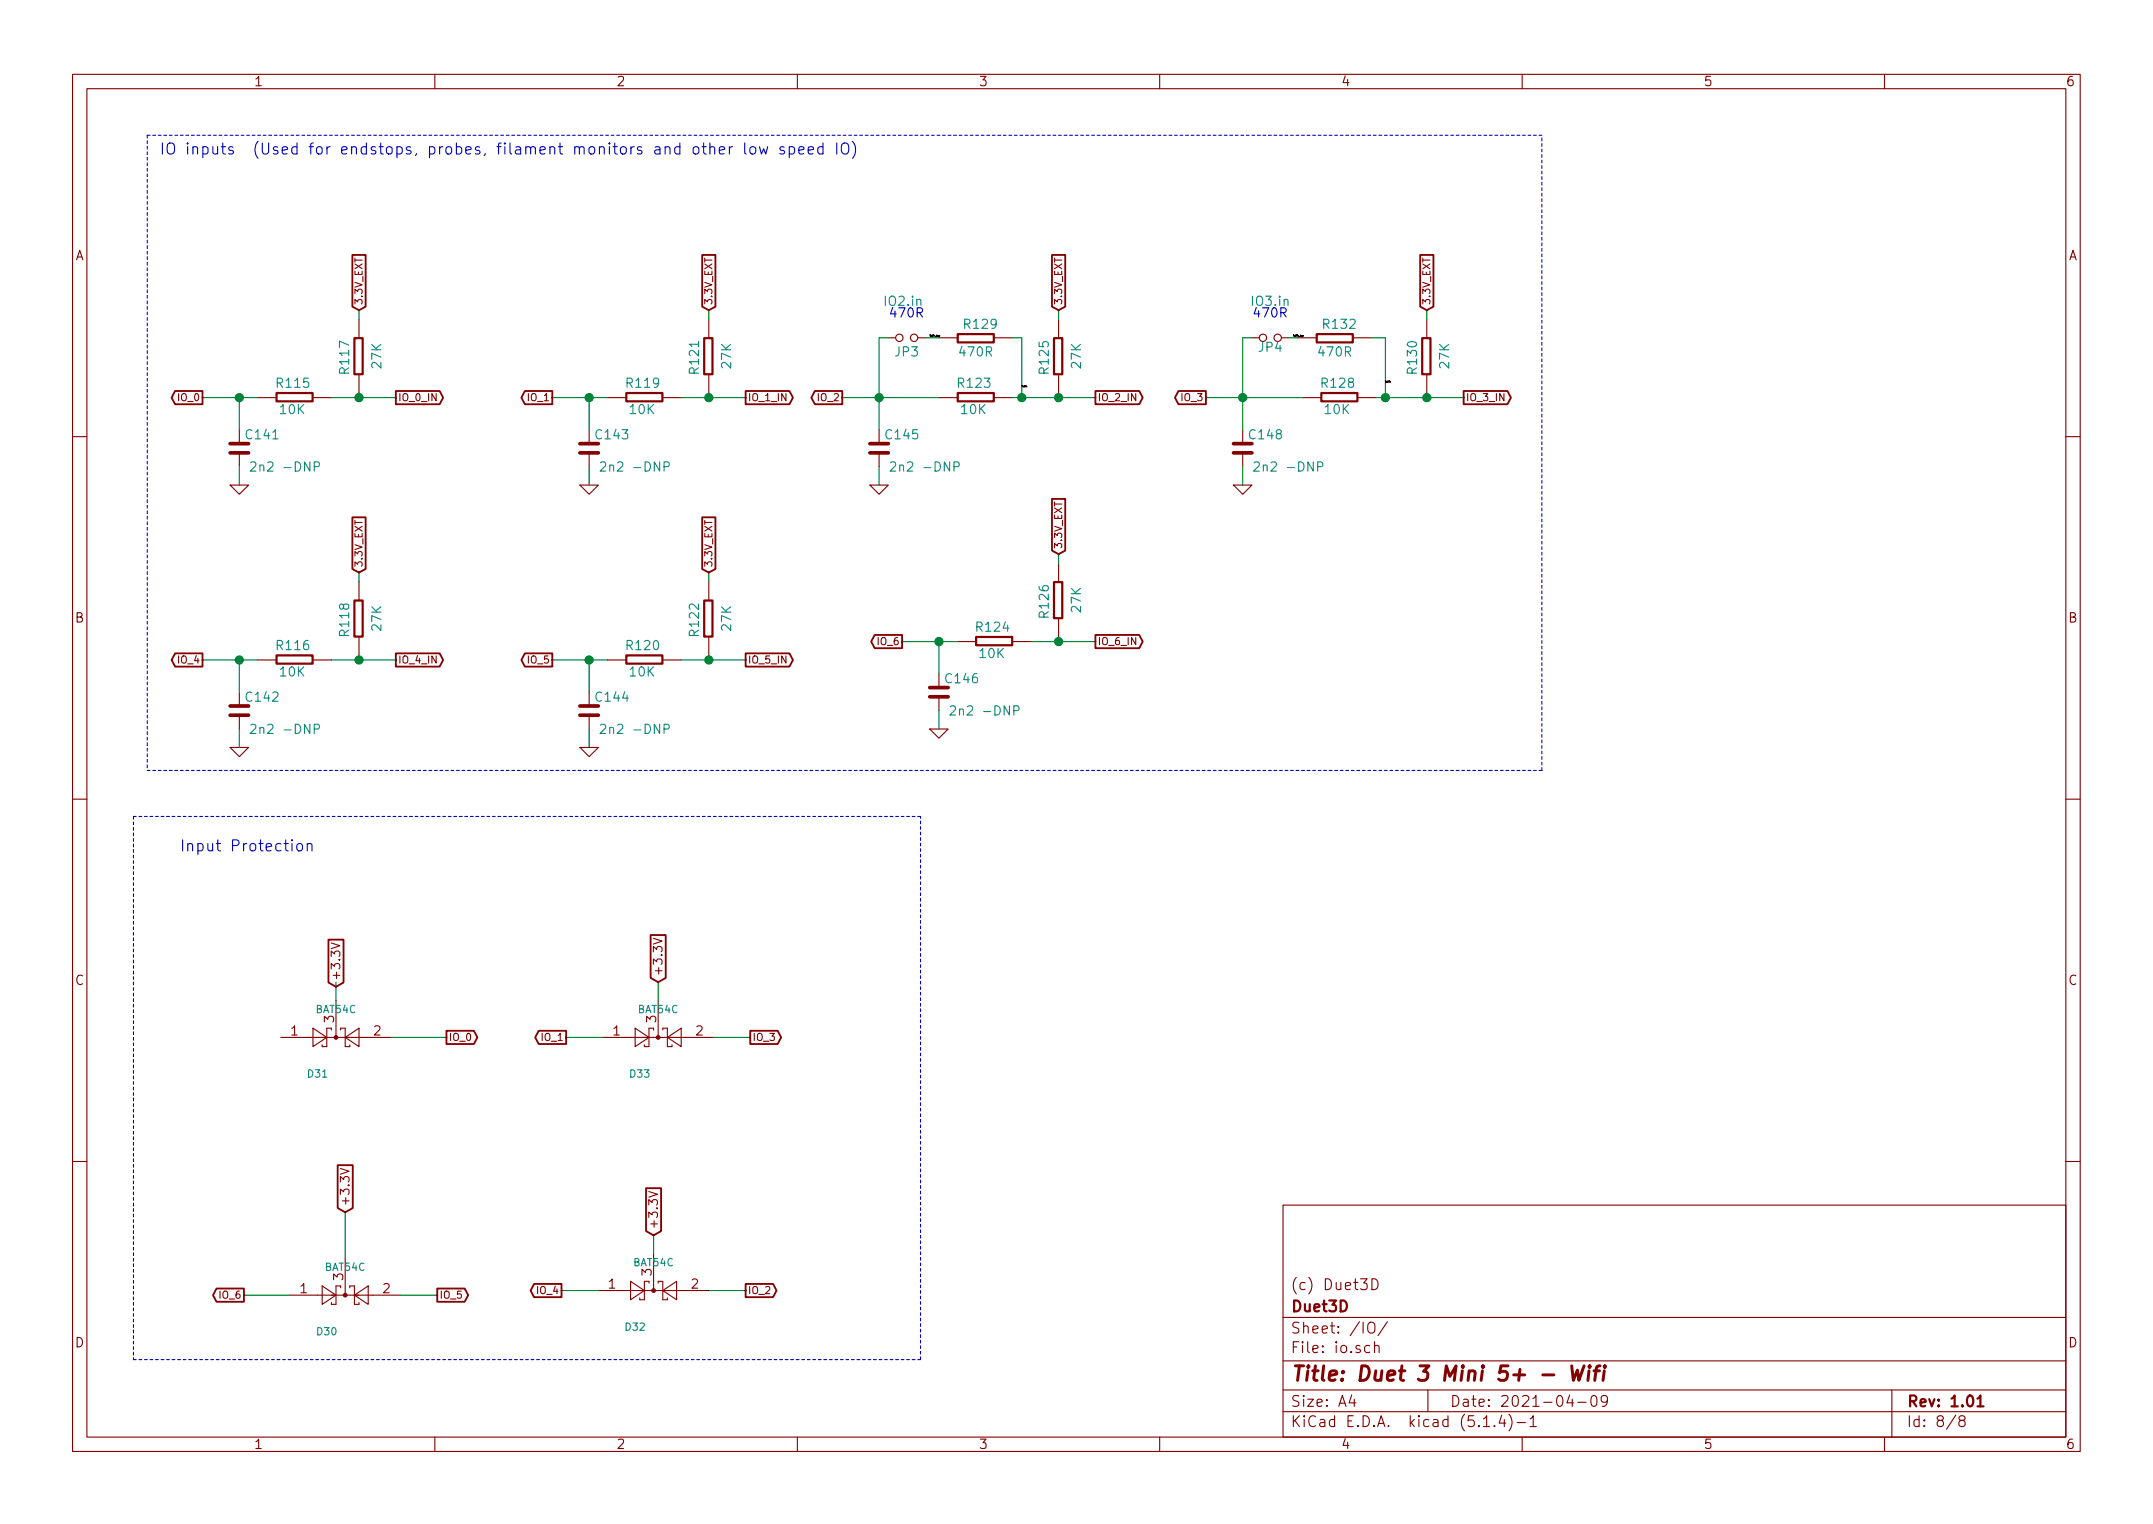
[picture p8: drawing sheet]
<svg xmlns="http://www.w3.org/2000/svg" width="297mm" height="210mm" viewBox="0 0 297 210" stroke-linecap="round" stroke-linejoin="round" font-family="sans-serif">
<g fill="none" stroke="#840000" stroke-width=".15">
<path d="M10 10.3h277v189.9h-277zM12 12.2h273v186.1h-273zM60 10.3v1.9M110 10.3v1.9M160 10.3v1.9M210 10.3v1.9M260 10.3v1.9M33 59.3v1.9M35.6 54.9h2.5M43.2 54.9h2.5M49.5 44.1v2.5M49.5 51.7v2.5"/>
<path d="M81.3 59.3v1.9M83.8 54.9h2.6M91.4 54.9h2.6M97.8 44.1v2.5M97.8 51.7v2.5M121.3 59.3v1.9M122.6 46.6h1M126.6 46.6h1M129.5 46.6h2.6M129.5 54.9h2.6M137.2 46.6h2.5M137.2 54.9h2.5"/>
<path d="M146 44.1v2.5M146 51.7v2.5M171.4 59.3v1.9M172.7 46.6h1M176.8 46.6h1M179.1 46.6h2.5M179.7 54.9h2.5M186.7 46.6h2.5M187.3 54.9h2.6M196.8 44.1v2.5M196.8 51.7v2.5M10 60.2h2"/>
<path d="M31.7 66.9h2.6l-1.3 1.3zM33 62.5v1.9M80 66.9h2.5l-1.2 1.3zM81.3 62.5v1.9M120 66.9h2.6l-1.3 1.3zM121.3 62.5v1.9M146 77.7v2.6M170.2 66.9h2.5l-1.3 1.3zM171.4 62.5v1.9M285 60.2h2M33 95.5v1.9M33 98.7v1.9"/>
<path d="M35.6 91.1h2.5M43.2 91.1h2.5M49.5 80.3v2.5M49.5 87.9v2.5M81.3 95.5v1.9M81.3 98.7v1.9M83.8 91.1h2.6M91.4 91.1h2.6M97.8 80.3v2.5M97.8 87.9v2.5M129.5 93v1.9M129.5 96.1v1.9"/>
<path d="M132.1 88.5h2.5M139.7 88.5h2.5M146 85.3v2.6M10 110.3h2M31.7 103.1h2.6l-1.3 1.3zM80 103.1h2.5l-1.2 1.3zM128.3 100.6h2.5l-1.3 1.2zM285 110.3h2M45.7 130.1l1.2 .4-1.2 .4M46.4 138v5.1M90.1 129.5l1.2 .3-1.2 .4M90.8 138v5.1"/>
<path d="M38.7 143.1h15.3M43.2 141.9l1.9 1.2-1.9 1.3zM45.7 142.1v-.2h-.6v2.5h-.7v-.3M47 142.1v-.2h.6v2.5h.7v-.3M47.6 143.1l1.9-1.2v2.5zM83.2 143.1h15.2M87.6 141.9l1.9 1.2-1.9 1.3zM90.2 142.1v-.2h-.7v2.5h-.6v-.3M91.4 142.1v-.2h.7v2.5h.6v-.3M92.1 143.1l1.9-1.2v2.5zM10 160.2h2M40 178.7h15.2"/>
<path d="M44.4 177.4l2 1.3-2 1.3zM47 161.2l1.2 .4-1.2 .4M47 177.7v-.3h-.6v2.6h-.7v-.3M47.6 173.6v5.1M48.3 177.7v-.3h.6v2.6h.6v-.3M48.9 178.7l1.9-1.3v2.6zM82.5 178h15.3M87 176.8l1.9 1.2-1.9 1.3zM89.5 164.4l1.2 .4-1.2 .4M89.5 177v-.2h-.6v2.5h-.6v-.2M90.2 173v5M90.8 177v-.2h.6v2.5h.7v-.2"/>
<path d="M91.4 178l1.9-1.2v2.5zM177 166.3h108v32h-108zM189.3 176.4a.78 .78 0 0 1 .8 .5 .78 .78 0 0 1-.3 .9l-.5 .1zM285 160.2h2M60 198.3v1.9M110 198.3v1.9M160 198.3v1.9M177 194.8h108M177 191.8h108M177 187.8h108M177 181.8h108M186.5 192.5l-.4 1h1"/>
<path d="M186.8 193v1M188.8 182.6a.49 .49 0 0 1 .5-.2 .49 .49 0 0 1 .4 .5v.5a.5 .5 0 0 1-.5 .5 .5 .5 0 0 1-.5-.5zM189 185.7a.5 .5 0 0 0-.7 0v.6a.47 .47 0 0 0 .5 .3l.2-.1M189.6 185.7a.38 .38 0 0 1 .7 .1v.8M189.6 185.1v1.5M191.4 182.3l-1.3 2M197 191.8v3M204.7 196.8h.8M206.2 196.7v.1l-.1-.1h.1v.1M207.2 195.2l-.4 1.1h.9M207.5 195.8v1M208.2 195.1a1.71 1.71 0 0 1 0 2.3"/>
<path d="M209.3 196.3h1.2M210 198.3v1.9M211.1 195.8l.3-.3 .1-.2v1.5M211.1 196.8h.9M216.6 192.5l-.4 1h.9M216.9 193v1M217.7 193.5h1.1M219.6 192.7a.37 .37 0 0 1 .4-.2 .37 .37 0 0 1 .3 .3v.3a.72 .72 0 0 1-.3 .9l-.4-.1a1.41 1.41 0 0 1 0-1.2zM221.8 193.2l-.3 .3h-.3l-.2-.2-.1-.5 .3-.3a.47 .47 0 0 1 .6 .3 1.01 1.01 0 0 1-.5 1.2h-.2M260 198.3v1.9M261 191.8v6.5M269.8 195.2l-1.2 2"/>
<path d="M270.6 196l-.3-.2v-.2a.47 .47 0 0 1 .5-.3l.3 .3-.1 .2-.6 .2a.48 .48 0 0 0-.1 .7 .51 .51 0 0 0 .7 0 .48 .48 0 0 0-.2-.7"/>
<circle cx="124.1" cy="46.6" r=".51"/>
<circle cx="126.1" cy="46.6" r=".51"/>
<circle cx="174.2" cy="46.6" r=".51"/>
<circle cx="176.3" cy="46.6" r=".51"/>
</g>
<g fill="none" stroke="#840000" stroke-width=".3">
<path d="M38.2 54.2h4.9v1.2h-4.9zM48.9 46.7h1.1v4.9h-1.1zM86.4 54.2h5v1.2h-5zM97.2 46.7h1.1v4.9h-1.1zM132.1 54.2h5v1.2h-5zM132.1 46.1h5v1.1h-5zM145.4 46.7h1.2v4.9h-1.2zM181.7 46.1h4.9v1.1h-4.9zM182.3 54.2h5v1.2h-5zM196.2 46.7h1.2v4.9h-1.2zM38.2 90.4h4.9v1.2h-4.9zM48.9 82.8h1.1v5h-1.1z"/>
<path d="M86.4 90.4h5v1.2h-5zM97.2 82.8h1.1v5h-1.1zM134.7 87.9h4.9v1.1h-4.9zM145.4 80.3h1.2v5h-1.2zM272.8 193l.4-.5v1.5M272.8 194h.9"/>
</g>
<path d="M212.9 189.7h1.5M216.8 188.4l.3 2 .5-1.4 .2 1.4 .7-2M219.2 189.1l-.1 1.3M219.3 188.4l-.1 .1 .1 .1 .1-.1-.1-.1v.2M219.9 189.1h.8M220.8 188.4l-.5 .1-.1 .2-.2 1.7M221.3 189.1l-.1 1.3M221.4 188.4l-.1 .1 .1 .1 .1-.1-.1-.1v.2" fill="none" stroke="#840000" stroke-width=".41"/>
<g fill="#840000" stroke="#840000" stroke-width=".15">
<circle cx="90.2" cy="178" r=".25"/>
<circle cx="90.8" cy="143.1" r=".25"/>
<circle cx="47.6" cy="178.7" r=".25"/>
<circle cx="46.4" cy="143.1" r=".25"/>
</g>
<g fill="none" stroke="#840000" stroke-width=".51">
<path d="M31.7 62.5h2.6M31.7 61.2h2.6M80 62.5h2.5M80 61.2h2.5M120 62.5h2.6M120 61.2h2.6M170.2 62.5h2.5M170.2 61.2h2.5M31.7 98.7h2.6M31.7 97.4h2.6M80 98.7h2.5M80 97.4h2.5"/>
<path d="M128.3 96.1h2.5M128.3 94.9h2.5"/>
</g>
<g fill="none" stroke="#008484" stroke-width=".15">
<path d="M34.6 63.8l.2-.1h.3l.2 .1v.3v.2l-.8 .7h.8M43.4 64.4l.6-.1 .1-.1-.1-.4-.2-.1h-.4v1.3M82.9 63.8l.1-.1h.3l.2 .1 .1 .3-.1 .2-.7 .7h.8M91.6 64.4l.6-.1 .1-.1v-.4l-.2-.1h-.5v1.3M122.9 63.8l.1-.1h.3l.2 .1 .1 .3-.1 .2-.7 .7h.8M131.6 64.4l.6-.1 .1-.1v-.4l-.2-.1h-.5v1.3M173 63.8l.2-.1h.3l.2 .1v.3v.2l-.8 .7h.8M181.8 64.4l.6-.1 .1-.1-.1-.4-.1-.1h-.5v1.3M131.1 97.5l.2-.1h.3l.2 .1v.2v.2l-.8 .7h.8M139.9 98h.6l.1-.2-.1-.3-.1-.1h-.5v1.2M34.6 100l.2-.1h.3l.2 .1v.3v.2l-.8 .7h.8M43.4 100.6l.6-.1 .1-.2-.1-.3-.2-.1h-.4v1.3"/>
<path d="M82.9 100l.1-.1h.3l.2 .1 .1 .3-.1 .2-.7 .7h.8M91.6 100.6l.6-.1 .1-.2v-.3l-.2-.1h-.5v1.3"/>
</g>
<path d="M20.3 18.7v87.6M212.7 18.7h-192.4M18.4 112.6v75M20.3 106.3h192.4M127 112.6h-108.6M212.7 106.3v-87.6M18.4 187.6h108.6M127 187.6v-75" fill="none" stroke="#0000c2" stroke-width=".15" stroke-dasharray=".4 .4"/>
<g fill="none" stroke="#008400" stroke-width=".15">
<path d="M27.9 54.9h7.7M33 54.9v4.4M45.7 54.9h8.9M49.5 42.8v1.3M49.5 54.2v.7M76.2 54.9h7.6M81.3 54.9v4.4M94 54.9h8.9M97.8 42.8v1.3M97.8 54.2v.7M116.2 54.9h13.3M122.6 46.6h-1.3v12.7"/>
<path d="M127.6 46.6h1.9M139.7 54.9h11.4M139.7 46.6h1.3v8.3M146 42.8v1.3M146 54.2v.7M166.4 54.9h13.3M172.7 46.6h-1.3v12.7M177.8 46.6h1.3M189.2 46.6h1.9v8.3M189.9 54.9h12M196.8 42.8v1.3M196.8 54.2v.7"/>
<path d="M33 64.4v2.5M49.5 79v1.3M81.3 64.4v2.5M97.8 79v1.3M121.3 64.4v2.5M146 76.4v1.3M171.4 64.4v2.5M27.9 91.1h7.7M33 91.1v4.4M45.7 91.1h8.9M49.5 90.4v.7M76.2 91.1h7.6"/>
<path d="M81.3 91.1v4.4M94 91.1h8.9M97.8 90.4v.7M124.5 88.5h7.6M129.5 88.5v4.5M129.5 98v2.6M142.2 88.5h8.9M146 87.9v.6M33 100.6v2.5M81.3 100.6v2.5M46.4 135.5v2.5M90.8 135.5v2.5"/>
<path d="M54 143.1h7.6M78.1 143.1h5.1M98.4 143.1h5.1M33.7 178.7h6.3M47.6 167.3v6.3M55.2 178.7h5.1M77.5 178h5M90.2 170.4v2.6M97.8 178h5.1"/>
</g>
<g fill="none" stroke="#840000" stroke-width=".25">
<path d="M48.6 35.2h1.8v7.1l-.9 .5-.9-.5zM96.9 35.2h1.8v7.1l-.9 .5-.9-.5zM145.1 35.2h1.9v7.1l-1 .5-.9-.5zM195.9 35.2h1.9v7.1l-1 .5-.9-.5zM24.2 53.9h3.7v1.9h-3.7l-.5-.9zM54.6 53.9h6.1l.4 1-.4 .9h-6.1zM72.4 53.9h3.8v1.9h-3.8l-.5-.9zM102.9 53.9h6l.5 1-.5 .9h-6zM112.4 53.9h3.8v1.9h-3.8l-.5-.9zM151.1 53.9h6.1l.5 1-.5 .9h-6.1zM162.6 53.9h3.8v1.9h-3.8l-.5-.9zM201.9 53.9h6.1l.5 1-.5 .9h-6.1z"/>
<path d="M48.6 71.4h1.8v7.1l-.9 .5-.9-.5zM96.9 71.4h1.8v7.1l-.9 .5-.9-.5zM145.1 68.8h1.9v7.2l-1 .4-.9-.4zM24.2 90.1h3.7v1.9h-3.7l-.5-.9zM54.6 90.1h6.1l.4 1-.4 .9h-6.1zM72.4 90.1h3.8v1.9h-3.8l-.5-.9zM102.9 90.1h6l.5 1-.5 .9h-6zM120.7 87.6h3.8v1.8h-3.8l-.5-.9zM151.1 87.6h6.1l.5 .9-.5 .9h-6.1zM45.3 129.6h2.1v6l-1 .5-1.1-.5zM89.8 129h2v5.9l-1 .6-1-.6zM61.6 142.2h3.8l.5 .9-.5 .9h-3.8z"/>
<path d="M74.3 142.2h3.8v1.8h-3.8l-.5-.9zM103.5 142.2h3.8l.5 .9-.5 .9h-3.8zM29.9 177.8h3.8v1.8h-3.8l-.5-.9zM46.6 160.8h2.1v5.9l-1.1 .6-1-.6zM60.3 177.8h3.8l.5 .9-.5 .9h-3.8zM73.7 177.1h3.8v1.9h-3.8l-.5-1zM89.1 163.9h2.1v5.9l-1 .6-1.1-.6zM102.9 177.1h3.8l.4 .9-.4 1h-3.8z"/>
</g>
<path d="M129.6 46.3h.1l-.1 .1M141.6 53.3h.1v.1M179.7 46.3h.1l-.1 .1M191.7 52.6h.1v.2" fill="none" stroke="#000" stroke-width=".14"/>
<g fill="none" stroke="#0000c2" stroke-width=".15">
<path d="M102.7 19.7v1.3l.2 .3M113.5 19.7v1.6M115.4 19.7v1.6M116.2 19.9a.54 .54 0 0 1 .8 0 1.04 1.04 0 0 1-.3 1.4 .53 .53 0 0 1-.6-.6zM117.6 19.5a1.78 1.78 0 0 1 0 2.3M97.9 20.4a.41 .41 0 0 1 .7 0v.9M99.2 20.7l.8-.1-.1-.3-.4-.1-.3 .2 .1 .8 .2 .1 .4-.1M100.6 20.2v1.1M101.1 20.2a.37 .37 0 0 0-.5 .3M103.5 20.4a.44 .44 0 0 1 .8 .1v.4a.42 .42 0 0 1-.4 .4 .42 .42 0 0 1-.4-.4zM104.8 20.2l.3 1.1 .3-.8 .2 .8 .3-1.1M108.2 20.3a.37 .37 0 0 0-.6 .1l.1 .3h.3l.3 .2-.1 .3-.2 .1-.4-.1"/>
<path d="M108.9 20.3l.4-.1 .3 .3v.4l-.1 .3-.2 .1-.4-.1M108.9 20.2v1.6M110.2 20.7l.7-.1v-.3l-.5-.1-.2 .2 .1 .8 .1 .1 .5-.1M111.5 20.7l.7-.1v-.3l-.5-.1-.2 .2 .1 .8 .1 .1 .5-.1M113.5 20.3l-.4-.1-.3 .3v.4l.2 .3 .1 .1 .4-.1M40.3 115.9h-.1h.2h-.1v.1M40.3 116.4v1M41 116.5a.41 .41 0 0 1 .7 .2v.4l-.1 .2a.41 .41 0 0 1-.7-.2zM42.4 116.5a.41 .41 0 0 1 .7 .1v.8M42.4 116.4v1"/>
</g>
<g fill="#008400" stroke="#008400" stroke-width=".25">
<circle cx="33" cy="54.9" r=".51"/>
<circle cx="49.5" cy="54.9" r=".51"/>
<circle cx="81.3" cy="54.9" r=".51"/>
<circle cx="141" cy="54.9" r=".51"/>
<circle cx="97.8" cy="54.9" r=".51"/>
<circle cx="121.3" cy="54.9" r=".51"/>
<circle cx="146.1" cy="54.9" r=".51"/>
<circle cx="146.1" cy="88.5" r=".51"/>
<circle cx="191.1" cy="54.9" r=".51"/>
<circle cx="171.5" cy="54.9" r=".51"/>
<circle cx="196.9" cy="54.9" r=".51"/>
<circle cx="33" cy="91.1" r=".51"/>
<circle cx="129.5" cy="88.5" r=".51"/>
<circle cx="49.5" cy="91.1" r=".51"/>
<circle cx="81.3" cy="91.1" r=".51"/>
<circle cx="97.8" cy="91.1" r=".51"/>
</g>
<text font-size="2.8" fill="#840000" x="178" y="190.5">Title: Duet 3 Mini 5+ - Wifi</text>
<g font-size="2.1" fill="#0000c2">
<text x="22" y="21.3">IO inputs (Used for endstops, probes, filament monitors and other low speed IO)</text>
<text x="24.8" y="117.5">Input Protection</text>
</g>
<g font-size="2.1" fill="#840000">
<text x="178" y="178">(c) Duet3D</text>
<text x="178" y="184">Sheet: /IO/</text>
<text x="178" y="181">Duet3D</text>
<text x="178" y="186.7">File: io.sch</text>
<text x="178" y="196.9">KiCad E.D.A. kicad (5.1.4)-1</text>
<text x="178" y="194.1">Size: A4</text>
<text x="200" y="194.1">Date: 2021-04-09</text>
<text x="263" y="194.1">Rev: 1.01</text>
<text x="263" y="196.9">Id: 8/8</text>
</g>
<g font-size="1.8" fill="#840000">
<text x="35" y="11.9">1</text>
<text x="85" y="11.9">2</text>
<text x="135" y="11.9">3</text>
<text x="185" y="11.9">4</text>
<text x="235" y="11.9">5</text>
<text x="285" y="11.9">6</text>
<text x="10.4" y="35.9">A</text>
<text x="285.4" y="35.9">A</text>
<text x="10.4" y="85.9">B</text>
<text x="285.4" y="85.9">B</text>
<text x="10.4" y="135.9">C</text>
<text x="285.4" y="135.9">C</text>
<text x="40.2" y="142.9">1</text>
<text x="46.1" y="141.1" transform="rotate(-90 46.1 141.1)">3</text>
<text x="51.6" y="142.9">2</text>
<text x="84.6" y="142.9">1</text>
<text x="90.6" y="141.1" transform="rotate(-90 90.6 141.1)">3</text>
<text x="96" y="142.9">2</text>
<text x="41.4" y="178.4">1</text>
<text x="47.4" y="176.6" transform="rotate(-90 47.4 176.6)">3</text>
<text x="52.9" y="178.4">2</text>
<text x="84" y="177.8">1</text>
<text x="89.9" y="176" transform="rotate(-90 89.9 176)">3</text>
<text x="95.4" y="177.8">2</text>
<text x="10.4" y="185.9">D</text>
<text x="285.4" y="185.9">D</text>
<text x="35" y="199.9">1</text>
<text x="85" y="199.9">2</text>
<text x="135" y="199.9">3</text>
<text x="185" y="199.9">4</text>
<text x="235" y="199.9">5</text>
<text x="285" y="199.9">6</text>
</g>
<g font-size="1.8" fill="#008484">
<text x="122.4" y="42.2">IO2.in</text>
<text x="133.1" y="45.4">R129</text>
<text x="172.8" y="42.2">IO3.in</text>
<text x="182.7" y="45.4">R132</text>
<text x="38.3" y="53.5">R115</text>
<text x="48.2" y="51.5" transform="rotate(-90 48.2 51.5)">R117</text>
<text x="52.6" y="50.8" transform="rotate(-90 52.6 50.8)">27K</text>
<text x="86.6" y="53.5">R119</text>
<text x="96.4" y="51.5" transform="rotate(-90 96.4 51.5)">R121</text>
<text x="100.9" y="50.8" transform="rotate(-90 100.9 50.8)">27K</text>
<text x="123.5" y="49.2">JP3</text>
<text x="132.3" y="53.5">R123</text>
<text x="132.5" y="49.2">470R</text>
<text x="144.7" y="51.5" transform="rotate(-90 144.7 51.5)">R125</text>
<text x="149.1" y="50.8" transform="rotate(-90 149.1 50.8)">27K</text>
<text x="173.7" y="48.6">JP4</text>
<text x="182" y="49.2">470R</text>
<text x="182.4" y="53.5">R128</text>
<text x="195.5" y="51.5" transform="rotate(-90 195.5 51.5)">R130</text>
<text x="199.9" y="50.8" transform="rotate(-90 199.9 50.8)">27K</text>
<text x="38.7" y="57.1">10K</text>
<text x="86.9" y="57.1">10K</text>
<text x="132.7" y="57.1">10K</text>
<text x="182.8" y="57.1">10K</text>
<text x="34.1" y="60.6">C141</text>
<text x="35.4" y="65.1">2n2 -DNP</text>
<text x="82.3" y="60.6">C143</text>
<text x="83.7" y="65.1">2n2 -DNP</text>
<text x="122.3" y="60.6">C145</text>
<text x="123.7" y="65.1">2n2 -DNP</text>
<text x="172.5" y="60.6">C148</text>
<text x="173.8" y="65.1">2n2 -DNP</text>
<text x="38.3" y="89.7">R116</text>
<text x="48.2" y="87.6" transform="rotate(-90 48.2 87.6)">R118</text>
<text x="52.6" y="87" transform="rotate(-90 52.6 87)">27K</text>
<text x="86.6" y="89.7">R120</text>
<text x="96.4" y="87.6" transform="rotate(-90 96.4 87.6)">R122</text>
<text x="100.9" y="87" transform="rotate(-90 100.9 87)">27K</text>
<text x="134.8" y="87.2">R124</text>
<text x="144.7" y="85.1" transform="rotate(-90 144.7 85.1)">R126</text>
<text x="149.1" y="84.4" transform="rotate(-90 149.1 84.4)">27K</text>
<text x="38.7" y="93.3">10K</text>
<text x="86.9" y="93.3">10K</text>
<text x="130.6" y="94.3">C146</text>
<text x="135.2" y="90.8">10K</text>
<text x="34.1" y="96.8">C142</text>
<text x="35.4" y="101.3">2n2 -DNP</text>
<text x="82.3" y="96.8">C144</text>
<text x="83.7" y="101.3">2n2 -DNP</text>
<text x="131.9" y="98.7">2n2 -DNP</text>
</g>
<g font-size="1.8" fill="#0000c2">
<text x="122.6" y="43.8">470R</text>
<text x="172.7" y="43.8">470R</text>
</g>
<g font-size="1.7" fill="#840000">
<text x="46.9" y="135.4" transform="rotate(-90 46.9 135.4)">+3.3V</text>
<text x="91.4" y="134.8" transform="rotate(-90 91.4 134.8)">+3.3V</text>
<text x="48.2" y="166.5" transform="rotate(-90 48.2 166.5)">+3.3V</text>
<text x="90.8" y="169.7" transform="rotate(-90 90.8 169.7)">+3.3V</text>
</g>
<g font-size="1.4" fill="#840000">
<text x="50" y="42.2" transform="rotate(-90 50 42.2)">3.3V_EXT</text>
<text x="98.3" y="42.2" transform="rotate(-90 98.3 42.2)">3.3V_EXT</text>
<text x="146.5" y="42.2" transform="rotate(-90 146.5 42.2)">3.3V_EXT</text>
<text x="197.3" y="42.2" transform="rotate(-90 197.3 42.2)">3.3V_EXT</text>
<text x="24.7" y="55.3">IO_0</text>
<text x="54.9" y="55.3">IO_0_IN</text>
<text x="72.9" y="55.3">IO_1</text>
<text x="103.1" y="55.3">IO_1_IN</text>
<text x="113" y="55.3">IO_2</text>
<text x="151.4" y="55.3">IO_2_IN</text>
<text x="163.1" y="55.3">IO_3</text>
<text x="202.2" y="55.3">IO_3_IN</text>
<text x="146.5" y="75.8" transform="rotate(-90 146.5 75.8)">3.3V_EXT</text>
<text x="50" y="78.4" transform="rotate(-90 50 78.4)">3.3V_EXT</text>
<text x="98.3" y="78.4" transform="rotate(-90 98.3 78.4)">3.3V_EXT</text>
<text x="121.2" y="89">IO_6</text>
<text x="151.4" y="89">IO_6_IN</text>
<text x="24.7" y="91.5">IO_4</text>
<text x="54.9" y="91.5">IO_4_IN</text>
<text x="72.9" y="91.5">IO_5</text>
<text x="103.1" y="91.5">IO_5_IN</text>
<text x="61.8" y="143.6">IO_0</text>
<text x="74.9" y="143.6">IO_1</text>
<text x="103.8" y="143.6">IO_3</text>
<text x="30.4" y="179.2">IO_6</text>
<text x="60.6" y="179.2">IO_5</text>
<text x="74.2" y="178.5">IO_4</text>
<text x="103.1" y="178.5">IO_2</text>
</g>
<g font-size="1.4" fill="#008484">
<text x="43.6" y="139.8">BAT54C</text>
<text x="88.1" y="139.8">BAT54C</text>
<text x="42.5" y="148.7">D31</text>
<text x="87" y="148.7">D33</text>
<text x="44.9" y="175.3">BAT54C</text>
<text x="87.4" y="174.7">BAT54C</text>
<text x="43.8" y="184.2">D30</text>
<text x="86.3" y="183.6">D32</text>
</g>
<g font-size=".3">
<text x="128.3" y="46.4">io2in_byp</text>
<text x="178.4" y="46.4">io3in_byp</text>
<text x="141" y="53.4">io2in</text>
<text x="191.1" y="52.8">io3in</text>
</g>
</svg>
